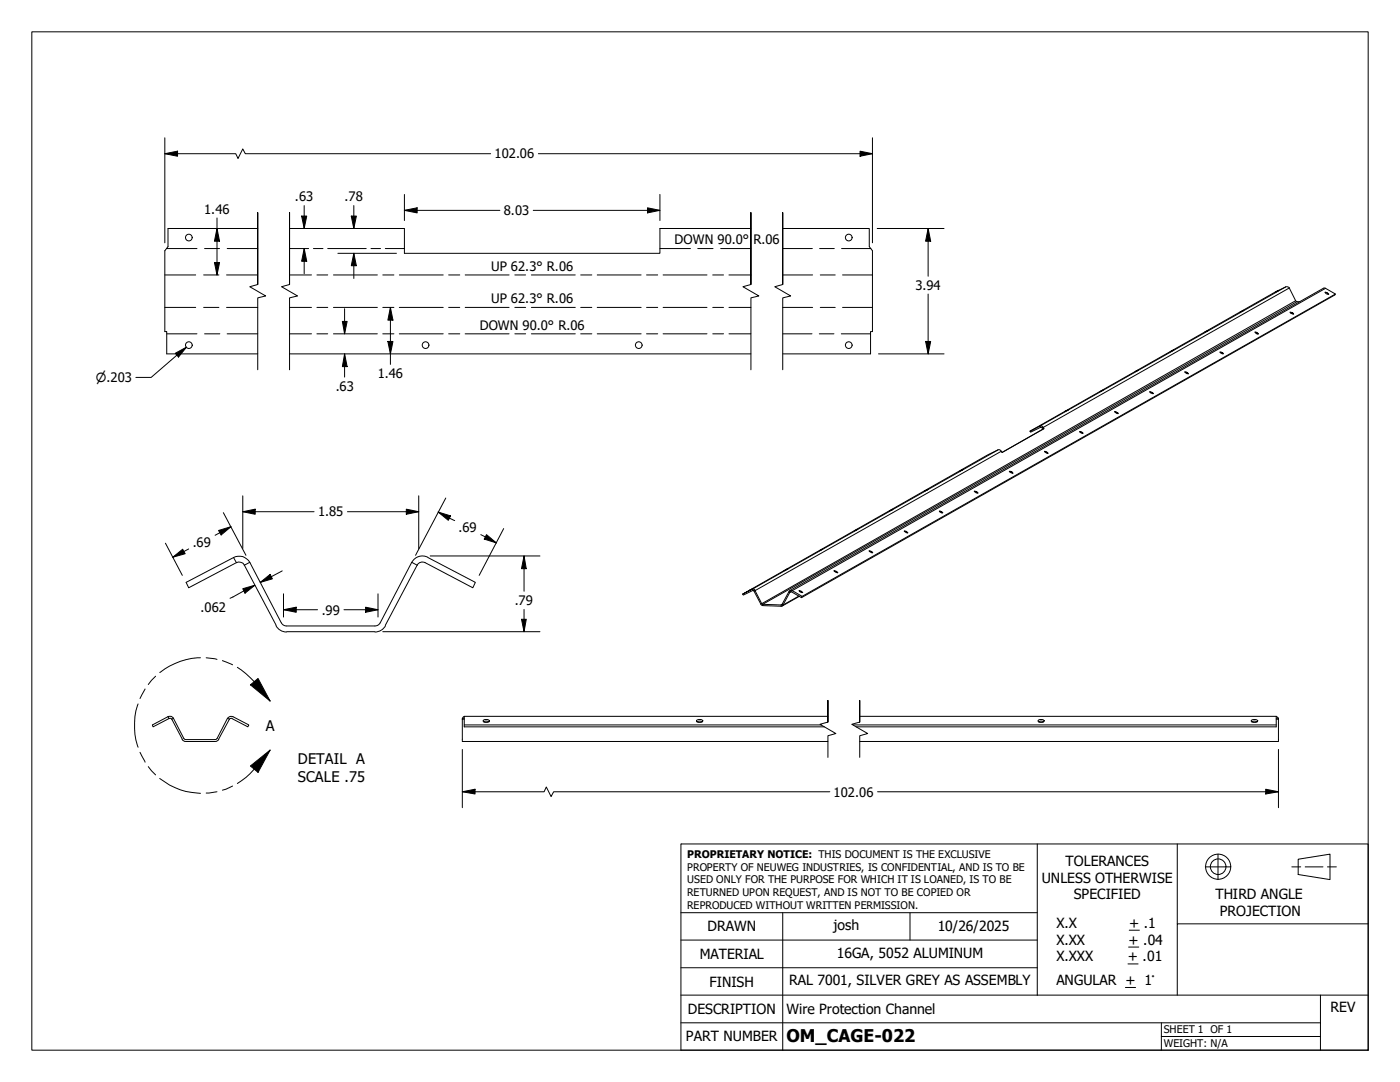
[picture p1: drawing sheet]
<svg xmlns="http://www.w3.org/2000/svg" width="279mm" height="216mm" viewBox="0 0 279 216" stroke-linecap="round" stroke-linejoin="round" font-family="sans-serif">
<!-- layer: Visible (ANSI) -->
<g fill="none" stroke="#000" stroke-width=".2">
<path d="M51.4 45.6h-17.9v3.6l-.6 .8v16.2h.4v4.4h18.1M57.8 45.6h22.9v4.9h51v-4.9h18.2M156.2 45.6h17.3v3.6l.6 .8v16.2h-.4v4.4h-17.5M254.5 58.3l.7-.3zM264.5 58.3l.3 .1 .4 .3a.59 .59 0 0 1-.7-.4zM266.5 58.7l-106.4 60.3M57.8 70.6h92.1M219.5 78.2l.7-.4zM226.5 74.2l.7-.3zM229.4 78.2l.7 .2 .1 .1-.6-.1zM233.5 70.2l.8-.4zM236.5 74.2h.3l.4 .4-.5-.1z"/>
<path d="M240.5 66.2l.7-.3zM243.5 70.2l.5 .2 .2 .2-.6-.2zM247.5 62.3l.7-.4zM250.4 66.2l.4 .1 .3 .4-.4-.2zM257.4 62.3l.7 .2 .1 .2-.6-.2zM259.4 60.2h-.6l-.2-.2-1.3-2.5a.57 .57 0 0 0-.8-.2l-1.9 .9-49.1 27.8M184.5 98l.7-.3zM191.5 94l.7-.3zM194.4 98l.8 .4h-.4zM200 90.3l8.3-4.8-.1-.2-.6-.3-2.1 1 .2 .2 2-1 .3 .1 .1 .4-8.1 4.6-.4-.5-.3-.1-2.1 1-49 27.9 2-1.1M201.4 94l.7 .2 .1 .2-.7-.2zM208.3 85.5l-.2 .2"/>
<path d="M208.5 90l.3 .1 .4 .4-.3-.1zM212.5 82.1l.7-.3zM215.5 86.1l.5 .2 .2 .2-.6-.2zM222.4 82.1l.8 .4h-.4zM46.6 111.3a2.38 2.38 0 0 1 3.2 .9M46.6 111.3l-9.5 4.9 .6 1.1 9.5-5M46.6 111.3l.6 1M47.2 112.3a1.21 1.21 0 0 1 1.6 .5M48.8 112.8l6.3 12M49.8 112.2l6.3 12.1a1.17 1.17 0 0 0 1.1 .6M49.8 112.2l-1 .6M82.2 112.2l-6.3 12.1a1.17 1.17 0 0 1-1.1 .6"/>
<path d="M82.2 112.2l1 .6M83.2 112.8l-6.3 12M84.8 112.3a1.17 1.17 0 0 0-1.5 .5M85.4 111.2a2.38 2.38 0 0 0-3.2 1M85.4 111.3l9.5 4.9-.5 1.1-9.6-5M149.5 117.9l.7-.4zM150.2 117.5a.35 .35 0 0 1 .5 .4M150.2 117.5l.1 .3M150.3 117.8l.2 .2M150.3 117.8l-2 .9-.1-.1M150.5 118l1.4 2.6 .3 .2 3.8 .2 .2-.2 1.4-2.6M150.7 117.9l1.4 2.7 3.9 .1 1.4-2.6"/>
<path d="M150.7 117.9l-.2 .1M156.5 113.9l.7-.4zM157.4 118.1l.3 .1zM157.5 118l.3-.2 .3 .1 2 1.1-.1 .3-2.1-1.3-.2 .2M157.6 117.9l106.5-60.4h.3l2.1 1.2-.1 .2-106.4 60.4M159.4 117.9l.8 .3h-.4zM159.5 119l-3.4 1.9M163.5 109.9l.7-.4zM166.4 113.9h.4l.4 .4-.3-.1zM170.5 105.9l.7-.3zM173.4 109.9l.7 .2 .1 .2zM177.5 102l.7-.4z"/>
<path d="M180.5 105.9l.3 .1 .4 .4-.4-.1zM187.5 102l.5 .2 .2 .2-.6-.2zM55.1 124.8a2.38 2.38 0 0 0 2.1 1.3M57.2 124.9h17.6M57.2 126h17.6M76.9 124.8a2.38 2.38 0 0 1-2.1 1.3M33.5 143a.78 .78 0 0 1 1.1 .3M33.5 143l-3.1 1.7 .1 .3 3.2-1.6M33.5 143l.2 .4M33.7 143.4l.3-.1 .3 .2M34.3 143.5l2 4 .5 .4 6.1 .1M34.6 143.3l-.3 .2"/>
<path d="M34.6 143.3l2.1 4.1M36.7 147.4l.4 .2h5.8M43.3 147.4l2.1-4.1 .4 .2-2.2 4M43.3 147.4l-.3 .2M43.7 147.5l-.2 .3-.5 .2M46.3 143.4h-.4l-.1 .1M46.5 143l3.2 1.7-.2 .3-3.2-1.6M46.5 143a.79 .79 0 0 0-1.1 .4M92.3 143.5v4.5h72.9M92.3 143.5h.3M92.6 142.9l-.3 .4M92.6 143.3h-.3v.2"/>
<path d="M92.6 142.9v2.1h71.9M92.6 144.7h71.4M92.6 142.9h72.6M96.4 143.8a.92 .92 0 0 1 1.3 0 .79 .79 0 0 1-1.3 0zM96.5 144l.4-.1 .7 .1M139 143.8l.4-.2h.5l.3 .2a.64 .64 0 0 1-.6 .4 .64 .64 0 0 1-.6-.4zM139.1 144l.4-.1 .6 .1M170.3 144.7h84.4M171.6 142.9h83.1M207.1 143.8a.92 .92 0 0 1 1.3 0 .79 .79 0 0 1-1.3 0zM207.3 144l.3-.1 .7 .1M249.8 144l.5-.1 .6 .1"/>
<path d="M249.9 143.6h.7l.4 .2a.7 .7 0 0 1-.7 .4 .7 .7 0 0 1-.6-.4zM254.7 142.9l.4 .4M254.7 142.9v2.1h-83.8M254.7 143.3h.4M255.1 143.3v.2h-.4M255.1 143.5v4.5h-83.5"/>
<circle cx="37.7" cy="47.4" r=".67"/>
<circle cx="169.4" cy="47.4" r=".67"/>
<circle cx="37.7" cy="68.9" r=".67"/>
<circle cx="84.9" cy="68.9" r=".67"/>
<circle cx="127.5" cy="68.9" r=".67"/>
<circle cx="169.4" cy="68.9" r=".67"/>
</g>
<!-- layer: Break Line (ANSI) -->
<path d="M51.4 56.8v-14.4v14.4l-1.6 .4 3.2 1.9-1.6 .3v14.4M57.8 56.8v-14.4v14.4l-1.6 .4 3.2 1.9-1.6 .3v14.4M149.9 56.8v-14.4v14.4l-1.6 .4 3.1 1.9-1.5 .3v14.4M156.2 56.8v-14.4v14.4l-1.6 .4 3.2 1.9-1.6 .3v14.4M165.2 144.1v-4.3v4.3l-1.6 .4 3.2 1.9-1.6 .4v4.3M171.6 144.1v-4.3v4.3l-1.6 .4 3.2 1.9-1.6 .4v4.3" fill="none" stroke="#000" stroke-width=".2"/>
<!-- layer: Visible Narrow (ANSI) -->
<path d="M256.5 57.3l-49 27.7 .1 .3M257.3 57.5l-49.3 27.8M264.5 57.5l-106.4 60.4M258.6 60l-106.8 60.5M258.8 60.2l-106.6 60.4v.2M199.1 89.8l-48.9 27.7M199.8 90l-49.1 27.9M157.9 118l-.2 .2M159.4 118.9l-3.1 1.8-.2-.1-.2 .1v.3" fill="none" stroke="#000" stroke-width=".2"/>
<!-- layer: Bend DOWN -->
<g fill="none" stroke="#000" stroke-width=".2">
<path d="M33.2 49.6h6.1M40.8 49.6h3M45.3 49.6h6.1M57.8 49.6h3.8M62.5 49.6h2M65.4 49.6h7.7M74 49.6h1.9M76.9 49.6h3.8M131.7 49.6h6.1M139.3 49.6h3M143.8 49.6h6.1M156.2 49.6h5.9"/>
<path d="M163.6 49.6h2.9M168 49.6h5.8M33.3 66.6h6M40.8 66.6h3.1M45.3 66.6h6.1M57.8 66.6h4.4M63.2 66.6h2.2M66.5 66.6h8.8M76.4 66.6h2.2M79.7 66.6h8.8M89.5 66.6h2.3M92.8 66.6h8.8"/>
<path d="M102.7 66.6h2.2M106 66.6h8.8M115.9 66.6h2.2M119.2 66.6h8.8M129 66.6h2.3M132.3 66.6h8.8M142.2 66.6h2.2M145.5 66.6h4.4M156.2 66.6h5.9M163.5 66.6h2.9M167.9 66.6h5.8"/>
</g>
<!-- layer: Bend UP -->
<g fill="none" stroke="#000" stroke-width=".2">
<path d="M32.9 54.9h6.2M40.6 54.9h3.1M45.2 54.9h6.2M57.8 54.9h4.4M63.2 54.9h2.2M66.5 54.9h8.8M76.4 54.9h2.2M79.7 54.9h8.8M89.5 54.9h2.3M92.8 54.9h8.8M102.7 54.9h2.2M106 54.9h8.8"/>
<path d="M115.9 54.9h2.2M119.2 54.9h8.8M129 54.9h2.3M132.3 54.9h8.8M142.2 54.9h2.2M145.5 54.9h4.4M156.2 54.9h6M163.7 54.9h3M168.1 54.9h6M32.9 61.3h6.2M40.6 61.3h3.1M45.2 61.3h6.2"/>
<path d="M57.8 61.3h4.4M63.2 61.3h2.2M66.5 61.3h8.8M76.4 61.3h2.2M79.7 61.3h8.8M89.5 61.3h2.3M92.8 61.3h8.8M102.7 61.3h2.2M106 61.3h8.8M115.9 61.3h2.2M119.2 61.3h8.8M129 61.3h2.3"/>
<path d="M132.3 61.3h8.8M142.2 61.3h2.2M145.5 61.3h4.4M156.2 61.3h6M163.7 61.3h3M168.1 61.3h6"/>
</g>
<!-- layer: Detail Boundary (ANSI) -->
<g fill="none" stroke="#000" stroke-width=".2">
<path d="M29 137.5l-1.1 1.9M31.1 134.9l-1.5 1.7M40 131.3a13.7 13.7 0 0 0-8.1 2.9M41.1 131.3l2.2 .3M44.4 131.8l2 .9M47.4 133.2l.7 .5a27.2 27.2 0 0 1 5.8 6.2M50 136.7l1.5-1.3 2.4 4.5zM27.6 140.5a13.5 13.5 0 0 0 0 8.6M27.9 150.1l1.1 2M29.6 153l1.5 1.6M31.9 155.3a13.7 13.7 0 0 0 8.1 3M43.3 158l-2.2 .2"/>
<path d="M46.4 156.8l-2 .9M50 152.8l3.9-3.1-2.4 4.4zM53.9 149.7a23.9 23.9 0 0 1-5.8 6.1l-.7 .5"/>
</g>
<path d="M50 136.7l1.5-1.3 2.4 4.5zM50 152.8l3.9-3.1-2.4 4.4z" fill="#000"/>
<!-- layer: Border (ANSI) -->
<path d="M6.3 6.3h266.7v203.2h-266.7z" fill="none" stroke="#000" stroke-width=".2"/>
<!-- layer: Title (ANSI) -->
<g fill="none" stroke="#000" stroke-width=".2">
<path d="M135.9 168.4h137.1v41.1h-137.1zM207 168.4v30.2M234.9 168.4v15.9M240.5 173h5.1M243.1 170.4v5.1M257.8 173h1.8M259.1 171.4l6.3-1v5.1l-6.3-1zM260.5 173h3.5M264.9 173h1.8M135.9 198.6h137.1M135.9 193.1h71.1M135.9 187.6h71.1"/>
<path d="M135.9 182.1h71.1M156.2 182.1v27.4M181.6 182.1v5.5M224.6 197h2M225.1 192.3h2M225.2 189h2.1M225.4 185.6h2M263.5 198.6v10.9M273 184.3h-38.1v14.3M135.9 204.1h127.6M231.8 206.8h31.7M231.8 204.1v5.4"/>
<circle cx="243.1" cy="172.9" r="2.51"/>
<circle cx="243.1" cy="172.9" r="1.56"/>
</g>
<!-- layer: Dimension (ANSI) -->
<g fill="none" stroke="#000" stroke-width=".2">
<path d="M32.9 30.7l2.5-.5v1zM32.9 30.7h14.2l.4 .9 1-1.9 .5 1h48.9M32.9 27.5v21M80.7 38.8v5.2M107.4 30.7h66.7M131.7 38.8v5.2M171.6 30.2l2.5 .5-2.5 .5zM174.1 27.5v21M42.8 52.4h1l-.5 2.5zM43.3 45.6l.5 2.5h-1zM43.3 43.5v11.4M60.2 43.1h1l-.5 2.5z"/>
<path d="M60.7 49.6l.5 2.5h-1zM60.7 41v4.6M60.7 49.6v5M67.4 50.5h11.7M70.1 43.1h1l-.5 2.5zM70.6 50.5l.5 2.5h-1zM70.6 41v4.6M70.6 50.5v5.1M80.7 42l2.5-.5v1zM80.7 42h19.1M106.4 42h25.3M129.2 41.5l2.5 .5-2.5 .5z"/>
<path d="M175.1 45.6h13.3M185.2 45.6l.5 2.5h-1zM185.2 45.6v9.5M185.2 58.7v11.9M35 70.5l2.2-1.2-1.6 1.9zM37.2 69.3l-7 6h-3.1M68.3 64.1h1l-.5 2.5zM68.8 70.6l.5 2.6h-1zM68.8 61.6v5M68.8 70.6v4.6M77.4 68.1h1l-.5 2.5zM77.9 61.3l.5 2.6h-1z"/>
<path d="M77.9 61.3v11.4M175.3 70.6h13.1M184.7 68.1h1l-.5 2.5zM48.5 98.9v10.6M83.6 98.9v10.6M89 99.4l-6.1 11.4M33 108.4l3.4 6.4M34.5 111.2l1.9-1.6 .6 .9zM37.7 109.5l-3.2 1.7M43.6 105.9l2.5-.8-2 1.6zM44.6 102.3l4.5 8.5M46.1 105.1l-3.2 1.7"/>
<path d="M48.5 102.1l2.4-.5v1zM48.5 117.5l2.4-.7-2 1.6zM48.5 102.1h14.2M50.9 116.8l-5 2.6M51.9 116.2l2-1.6 .5 .9zM56.3 113.9l-4.4 2.3M56.6 118.5v4.6M69.3 102.1h14.3M75.4 118.5v4.6M81.1 101.6l2.5 .5-2.5 .5zM85.9 110.9h21.9M87.4 102.2l2.5 .7-.4 .9z"/>
<path d="M87.4 102.2l3.3 1.7M95.9 106.7l3.2 1.6M97.1 106.7l2 1.6-2.5-.7zM100.5 105.5l-4.9 9.3M104.6 110.9l.4 2.6h-.9zM104.6 110.9v7.1M56.6 121.7l2.5-.5v1zM56.6 121.7h6.8M68.6 121.7h6.8M73 121.2l2.4 .5-2.4 .5zM76.4 126h31.4M104.1 123.6h.9l-.4 2.4z"/>
<path d="M104.6 121.6v4.4M92.3 158l2.5-.5v.9zM92.3 158h16.3l.4-1 1 1.9 .5-.9h55.1M92.3 149.5v11.7M175.1 158h80M252.6 157.5l2.5 .5-2.5 .4zM255.1 149.5v11.7"/>
</g>
<g fill="#000">
<path d="M32.9 30.7l2.5-.5v1zM171.6 30.2l2.5 .5-2.5 .5zM42.8 52.4h1l-.5 2.5zM43.3 45.6l.5 2.5h-1zM60.2 43.1h1l-.5 2.5zM60.7 49.6l.5 2.5h-1zM70.1 43.1h1l-.5 2.5zM70.6 50.5l.5 2.5h-1zM80.7 42l2.5-.5v1zM129.2 41.5l2.5 .5-2.5 .5zM185.2 45.6l.5 2.5h-1zM35 70.5l2.2-1.2-1.6 1.9z"/>
<path d="M68.3 64.1h1l-.5 2.5zM68.8 70.6l.5 2.6h-1zM77.4 68.1h1l-.5 2.5zM77.9 61.3l.5 2.6h-1zM184.7 68.1h1l-.5 2.5zM34.5 111.2l1.9-1.6 .6 .9zM43.6 105.9l2.5-.8-2 1.6zM48.5 117.5l2.4-.7-2 1.6zM48.5 102.1l2.4-.5v1zM51.9 116.2l2-1.6 .5 .9zM81.1 101.6l2.5 .5-2.5 .5zM87.4 102.2l2.5 .7-.4 .9z"/>
<path d="M97.1 106.7l2 1.6-2.5-.7zM104.6 110.9l.4 2.6h-.9zM56.6 121.7l2.5-.5v1zM73 121.2l2.4 .5-2.4 .5zM104.1 123.6h.9l-.4 2.4zM92.3 158l2.5-.5v.9zM252.6 157.5l2.5 .5-2.5 .4z"/>
</g>
<text font-size="3.5" x="157" y="207.9">OM_CAGE-022</text>
<g font-size="2.9">
<text x="53" y="145.9">A</text>
<text x="59.4" y="152.5">DETAIL A</text>
<text x="59.4" y="156.1">SCALE .75</text>
</g>
<g font-size="2.8">
<text x="212.7" y="172.8">TOLERANCES</text>
<text x="207.9" y="176.1">UNLESS OTHERWISE</text>
<text x="214.3" y="179.5">SPECIFIED</text>
<text x="242.6" y="179.4">THIRD ANGLE</text>
<text x="141.2" y="185.9">DRAWN</text>
<text x="166.4" y="185.6">josh</text>
<text x="187.1" y="185.7">10/26/2025</text>
<text x="210.8" y="185.2">X.X</text>
<text x="225.4" y="185.2">+ .1</text>
<text x="243.5" y="182.7">PROJECTION</text>
<text x="139.6" y="191.4">MATERIAL</text>
<text x="167" y="191.1">16GA, 5052 ALUMINUM</text>
<text x="210.8" y="188.5">X.XX</text>
<text x="210.8" y="191.8">X.XXX</text>
<text x="225.1" y="191.8">+ .01</text>
<text x="225.2" y="188.5">+ .04</text>
<text x="141.6" y="196.8">FINISH</text>
<text x="157.5" y="196.6">RAL 7001, SILVER GREY AS ASSEMBLY</text>
<text x="210.8" y="196.6">ANGULAR + 1°</text>
<text x="137.3" y="202.3">DESCRIPTION</text>
<text x="157" y="202.2">Wire Protection Channel</text>
<text x="265.6" y="201.9">REV</text>
<text x="136.9" y="207.8">PART NUMBER</text>
</g>
<g font-size="2.6">
<text x="98.7" y="31.6">102.06</text>
<text x="58.9" y="40.2">.63</text>
<text x="68.8" y="40.1">.78</text>
<text x="40.8" y="42.7">1.46</text>
<text x="100.6" y="42.9">8.03</text>
<text x="134.6" y="48.8">DOWN 90.0°</text>
<text x="150.4" y="48.8">R.06</text>
<text x="98" y="54">UP 62.3° R.06</text>
<text x="182.7" y="57.8">3.94</text>
<text x="95.8" y="65.8">DOWN 90.0° R.06</text>
<text x="98" y="60.5">UP 62.3° R.06</text>
<text x="67" y="78">.63</text>
<text x="75.4" y="75.4">1.46</text>
<text x="63.5" y="103.1">1.85</text>
<text x="91.5" y="106.2">.69</text>
<text x="38.5" y="109.1">.69</text>
<text x="40" y="122.1">.062</text>
<text x="64.2" y="122.6">.99</text>
<text x="102.7" y="120.8">.79</text>
<text x="166.4" y="158.9">102.06</text>
</g>
<text font-size="2.5" x="19.1" y="76.3">⌀.203</text>
<g font-size="2.1">
<text x="137.2" y="171.3">PROPRIETARY NOTICE: THIS DOCUMENT IS THE EXCLUSIVE</text>
<text x="137.2" y="173.7">PROPERTY OF NEUWEG INDUSTRIES, IS CONFIDENTIAL, AND IS TO BE</text>
<text x="137.2" y="176.3">USED ONLY FOR THE PURPOSE FOR WHICH IT IS LOANED, IS TO BE</text>
<text x="137.2" y="178.8">RETURNED UPON REQUEST, AND IS NOT TO BE COPIED OR</text>
<text x="137.2" y="181.3">REPRODUCED WITHOUT WRITTEN PERMISSION.</text>
<text x="232.3" y="206.1">SHEET 1 OF 1</text>
<text x="232.3" y="208.9">WEIGHT: N/A</text>
</g>
</svg>
